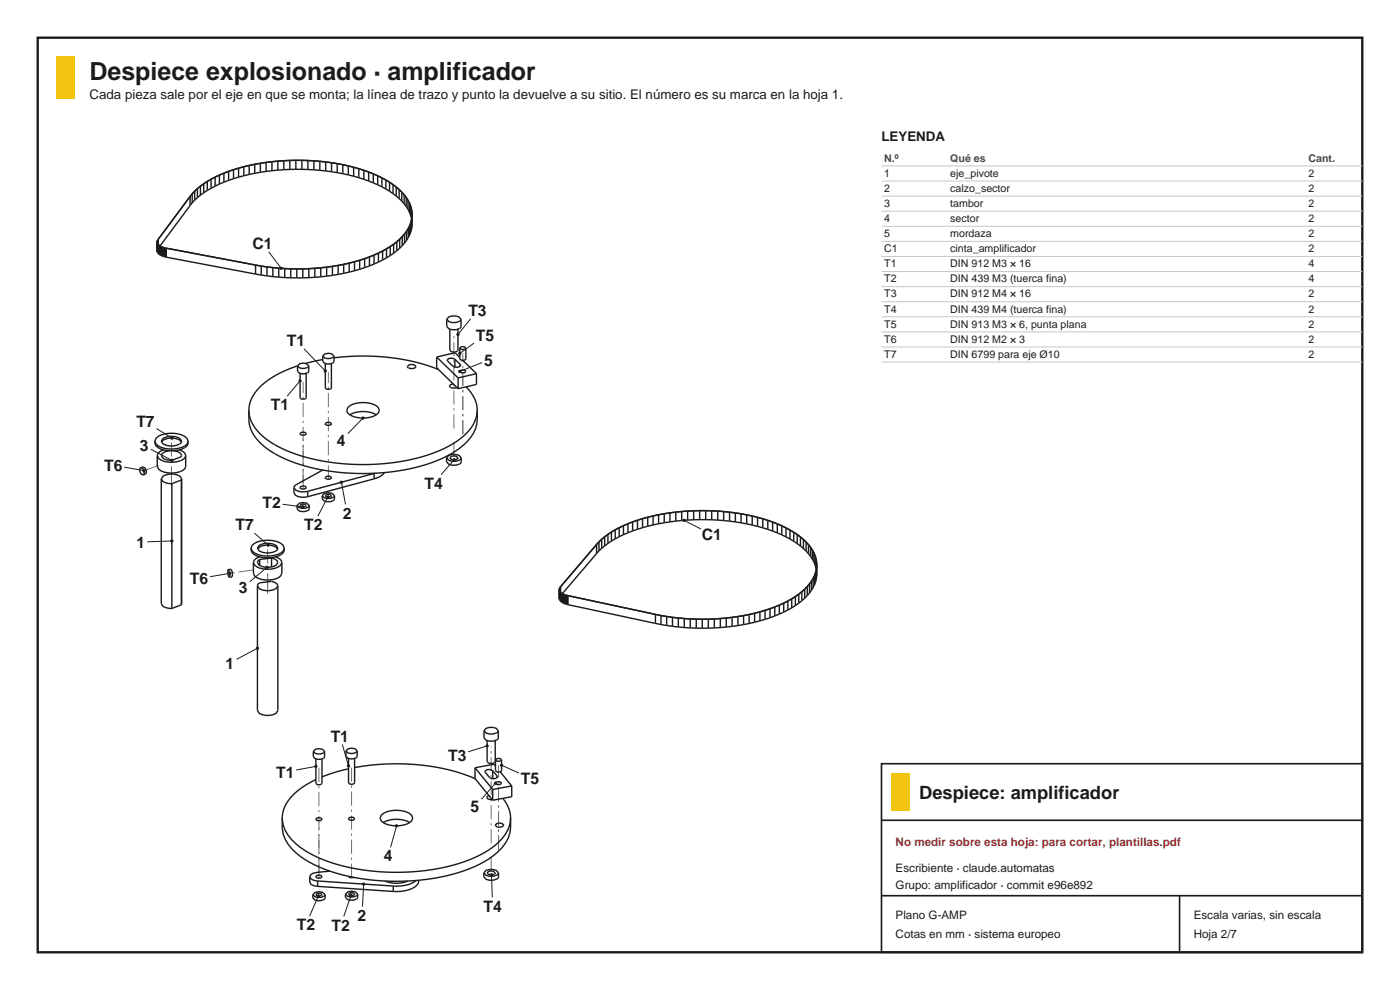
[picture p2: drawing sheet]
<svg xmlns="http://www.w3.org/2000/svg" width="297mm" height="210mm" viewBox="0 0 297 210" stroke-linecap="round" stroke-linejoin="round" font-family="sans-serif">
<path d="M8 8h281v194h-281z" fill="none" stroke="#1b1b1b" stroke-width=".5"/>
<path d="M12 12h4v9h-4z" fill-rule="evenodd" fill="#f1c40f"/>
<g fill="none" stroke="#6b7078" stroke-width=".21" stroke-dasharray="3 .8 .5 .8" stroke-linecap="butt">
<path d="M33.7 98.7l-3.3 1.2M96.3 90.9v-19.9M96.3 93.7v3.8M98.2 92.1v-12.2M98.2 92.1v-17.1M36.4 101.9v-8.1M36.4 103.3v-5.5M64.3 102.5v-9.6M64.3 103.8v-22.8M64.3 106.8v.8M69.7 101.7v-22.8M69.7 104.7v.8"/>
<path d="M53.6 120.9l-4.8 .7M56.8 124.6v-8.1M56.8 126v-5.5M104.2 178.9v-20.6M67.7 185v-10.3M67.7 186.3v-23.5M67.7 189.3v.8M74.6 186.2v-23.5M74.6 189.2v.8M104.2 181.8v3.8M105.8 180.2v-12.9M105.8 180.2v-17.9"/>
</g>
<g fill="none" stroke="#1b1b1b" stroke-width=".3">
<path d="M43.2 39l-1.3 1M43.2 39v1.9M44 38.5l-.8 .5M44 38.5v1.9M44.8 39.9l-.8 .5M44.8 38l-.8 .5M44.8 38v1.9M44.8 38l.8-.4v1.9M45.6 39.5l-.8 .4M46.5 37.1l-1.7 .9M46.5 39l-.9 .5M46.5 37.1v1.9"/>
<path d="M46.5 37.1l1-.4v1.9M47.5 38.6l-1 .4M48.5 36.4l-2 .7M48.5 38.3l-1 .3M48.5 36.4v1.9M49.5 36l-1 .4M49.5 37.9l-1 .4M49.5 36v1.9M50.6 37.6l-1.1 .3M50.6 35.7l-1.1 .3M50.6 35.7v1.9M51.7 37.3l-1.1 .3"/>
<path d="M51.7 35.4l-1.1 .3M51.7 35.4v1.9M52.9 37l-1.2 .3M52.9 35.1l-1.2 .3M52.9 35.1v1.9M54 36.8l-1.1 .2M54 34.9l-1.1 .2M54 34.9v1.9M55.2 36.5l-1.2 .3M55.2 34.6l-1.2 .2M55.2 34.6v1.9M56.5 36.4l-1.3 .1"/>
<path d="M56.5 34.5l-1.3 .1M56.5 34.5v1.9M57.7 34.3l1.2-.1v1.9M57.7 36.2l-1.2 .2M57.7 34.3l-1.3 .1M57.7 34.3v1.9M58.9 36.1l-1.2 .1M60.2 36l-1.3 .1M60.2 34.1l-1.3 .1M60.2 34.1v1.9M61.5 35.9l-1.3 .1M61.5 34l-1.3 .1"/>
<path d="M61.5 34v1.9M62.8 35.9h-1.3M62.8 34h-1.3M62.8 34v1.9M62.8 35.9h1.2M62.8 34h1.2M64 34v1.9M64 35.9l1.3 .1M64 34h1.3M65.3 34.1v1.9M65.3 36h1.3M65.3 34.1h1.3"/>
<path d="M66.6 34.1v1.9M66.6 36l1.2 .1M66.6 34.1l1.3 .1M67.8 34.2v1.9M67.8 36.1l1.3 .2M67.8 34.2l1.3 .2M69.1 34.4v1.9M69.1 36.3l1.2 .1M69.1 34.4l1.2 .1M70.3 34.5v1.9M70.3 36.4l1.2 .2M70.3 34.5l1.2 .2"/>
<path d="M71.5 36.6l1.2 .2M72.7 34.9v1.9M72.7 36.8l1.2 .3M72.7 34.9l1.2 .3M72.7 34.9l-1.2-.2v1.9M73.9 35.2v1.9M73.9 37.1l1.1 .3M73.9 35.2l1.1 .3M75 35.5v1.9M75 37.4l1.1 .3M75 35.5l1.1 .3M76.1 35.8v1.9"/>
<path d="M76.1 37.7l1.1 .3M76.1 35.8l2.1 .7M77.2 38l1 .4M78.2 36.5l-1-.4v1.9M78.2 36.5v1.9M78.2 38.4l1 .4M78.2 36.5l1 .4M79.2 36.9v1.9M79.2 38.8l.9 .4M79.2 36.9l.9 .4M80.1 37.3v1.9M80.1 39.2l.9 .4"/>
<path d="M80.1 37.3l.9 .4M81 37.7v1.9M81 39.6l.9 .5M81 37.7l.9 .5M83.4 39.2l-.8-.5v1.9M83.4 39.2v1.9M83.4 39.2l.7 .5M83.4 39.2l-1.5-1v1.9M84.1 39.7v1.9M84.1 39.7l.6 .5M33.3 53.2l.1 .2M33.4 51.1v.4"/>
<path d="M33.4 53.4v.2M33.4 51.5l.1 .2M33.4 51.1v2.3M33.4 51v.1M33.4 53.6h.1M33.4 51v2.6M33.5 53.6v.1M33.5 51.7l.1 .2M33.5 50.9l-.1 .1M33.5 50.9v2.7M33.5 50.8h.1M33.5 53.7l.1 .1"/>
<path d="M33.5 50.8v.1M33.5 50.8v2.9M33.6 51.9v1.9M33.6 53.8h.1M33.6 51.9h.1M33.6 51.9l.1 .1M33.6 53.8l.1 .1M33.7 52v1.9M33.7 53.9l.1 .1M33.7 52l.1 .1M33.7 52l.2 .1M33.8 52.1v1.9"/>
<path d="M33.8 54h.1M33.8 52.1h.1M33.9 52.1v1.9M33.9 54l.1 .1M33.9 52.1l.1 .1M34 52.2v1.9M34 54.1l.1 .1M34 52.2l.1 .1M34.1 52.3v1.9M34.1 54.2h.1M34.1 52.3h.1M34.2 52.3v1.9"/>
<path d="M34.2 54.2l.1 .1M34.2 52.3l.1 .1M34.3 52.4v1.9M34.3 54.3h.1M34.3 52.4h.1M34.4 52.4v1.9M34.4 54.3l.2 .1M34.4 52.4l.2 .1M34.6 54.4h.1M34.7 52.5v1.9M34.7 54.4l.1 .1M34.7 52.5h.1"/>
<path d="M34.7 52.5h-.1v1.9M34.8 52.5v2M34.8 54.5h.2M34.8 52.5l.2 .1M35 54.5h.1M35.1 52.6v1.9M35.1 54.5l.2 .1M35.1 52.6h.2M35.1 52.6h-.1v1.9M35.3 52.6v2M35.3 54.6h.1M35.3 52.6v.1"/>
<path d="M35.3 54.6l18.9 3.5M35.3 52.6l18.9 3.6M40.3 41.7v1.9M40.3 41.7h.1M40.3 41.7l-6.8 9.1M40.3 43.6l-6.3 8.6M40.8 41.1l.5-.5v1.9M40.8 41.1l-.5 .6M40.8 43l-.5 .6M40.8 41.1v1.9M41.3 42.5l-.5 .5M41.9 41.9l-.6 .6"/>
<path d="M41.9 40l-.6 .6M41.9 40v1.9M41.9 40l.6-.5v1.9M42.5 41.4l-.6 .5M43.2 40.9l-.7 .5M44 40.4l-.8 .5M54.2 58.1l1.2 .2M54.2 56.2l1.2 .2M54.2 56.2h.1M54.2 56.2v1.9M55.4 56.4v1.9M55.4 58.3l1.2 .2"/>
<path d="M55.4 56.4l1.2 .2M56.6 58.5l1.3 .2M57.9 56.8v1.9M57.9 58.7l1.2 .1M57.9 56.8l1.2 .1M57.9 56.8l-1.3-.2v1.9M59.1 56.9v1.9M59.1 58.8l1.3 .1M59.1 56.9l1.3 .1M60.4 57v1.9M60.4 58.9h1.3M60.4 57h1.3"/>
<path d="M61.7 57v1.9M61.7 58.9l1.3 .1M61.7 57h1.3M63 57v2M64.2 58.9l-1.2 .1M64.2 57h-1.2M64.2 57v1.9M64.2 57h1.3v1.9M65.5 58.9h-1.3M66.8 56.9l-2.6 .1M66.8 58.8l-1.3 .1M66.8 56.9v1.9"/>
<path d="M68 56.8l1.3-.1v1.9M68 58.7l-1.2 .1M68 56.8l-1.2 .1M68 56.8v1.9M69.3 58.6l-1.3 .1M70.5 58.4l-1.2 .2M70.5 56.5l-1.2 .2M70.5 56.5v1.9M71.7 58.2l-1.2 .2M71.7 56.3l-1.2 .2M71.7 56.3v1.9M72.9 56.1l-1.2 .2"/>
<path d="M72.9 58l-1.2 .2M72.9 56.1v1.9M74.1 57.7l-1.2 .3M74.1 55.8l-1.2 .3M74.1 55.8v1.9M75.2 55.5l1.1-.3v1.9M75.2 57.4l-1.1 .3M75.2 55.5l-1.1 .3M75.2 55.5v1.9M76.3 57.1l-1.1 .3M77.4 56.8l-1.1 .3M77.4 54.9l-1.1 .3"/>
<path d="M77.4 54.9v1.9M78.4 54.5l-1.1 .4M78.4 56.4l-1 .4M78.4 54.5l-1 .4M78.4 54.5v1.9M79.4 56l-1 .4M79.4 54.1l-1 .4M79.4 54.1v1.9M80.3 55.6l-.9 .4M80.3 53.7l-1 .4M80.3 53.7v1.9M81.1 53.2l-.8 .5"/>
<path d="M81.2 55.2l-.9 .4M81.2 53.3l-.9 .4M81.2 53.3v1.9M81.9 40.1l.7 .5M82 52.8l1.5-1v1.9M82 54.7l-.8 .5M82 52.8l-.8 .5M82 52.8v1.9M82 52.8l.8-.5v1.9M82.6 40.6l.8 .5M82.8 54.2l-.8 .5M83.4 41.1l.7 .5"/>
<path d="M83.5 53.7l-.7 .5M84.1 41.6l.6 .5M84.2 53.2l-.7 .5M84.2 51.3l-.7 .5M84.2 51.3v1.9M84.7 40.2v1.9M84.7 42.1l.5 .6M84.7 40.2l.5 .6M84.7 40.2l1.1 1.1M84.8 52.7l-.6 .5M84.8 50.8l-.6 .5M84.8 50.8v1.9"/>
<path d="M85.2 40.8v1.9M85.2 42.7l.5 .5M85.2 40.8l.5 .5M85.3 50.2l-.5 .5M85.3 52.1l-.5 .6M85.3 50.2l-.5 .6M85.3 50.2v1.9M85.7 41.3v1.9M85.7 43.2l.5 .6M85.7 41.3l.5 .6M85.8 51.5l-.5 .6M85.8 49.6l-.5 .6"/>
<path d="M85.8 49.6v1.9M86.2 41.9v1.9M86.2 43.8l.3 .6M86.2 41.9l.4 .6M86.3 51l-.5 .5M86.3 49.1l-.5 .5M86.3 49.1v1.9M86.5 42.5v1.9M86.5 44.4l.3 .6M86.5 42.5l.3 .6M86.6 50.4l-.3 .6M86.6 48.5l-.3 .6"/>
<path d="M86.6 48.5v1.9M86.6 48.5l.3-.6v1.9M86.8 43.1v1.9M86.8 45l.3 .6M86.8 43.1l.3 .6M86.9 49.8l-.3 .6M87.1 43.7v1.9M87.1 45.6l.2 .6M87.1 43.7l.2 .6M87.1 47.3l-.5 1.2M87.1 49.2l-.2 .6M87.1 47.3v1.9"/>
<path d="M87.3 46.2v.3M87.3 48.6l-.2 .6M87.3 46.7l-.2 .6M87.3 46.7v1.9M87.4 44.9l-.1-.6v1.9M87.4 48l-.1 .6M87.4 45.5l-.1 1.2M87.4 45.5v-.6v1.3M87.4 45.5v2.5M87.4 47.4v.6M63.1 77.6v1.1a1.6 1.6 0 0 0 2.4 .1v-1.2M63.1 77.6a18.5 18.5 0 0 0-9 5.7l-.9 1.8-.4 1.9"/>
<path d="M63.1 77.6a1.6 1.6 0 0 0 2.4 .1v-.1M63.1 77.6a1.54 1.54 0 0 1 2.4 0M63.7 79.2v5.2a.72 .72 0 0 0 .6 .4 .72 .72 0 0 0 .7-.4v-5.2M68.5 75.5v1.2a1.6 1.6 0 0 0 2.3 .1l.1-1.3M68.5 76.3l-3.7 .8M68.5 75.5a1.6 1.6 0 0 0 2.3 .1l.1-.1M68.5 75.5a1.54 1.54 0 0 1 2.4 0M69 77.1v5.2a.72 .72 0 0 0 .7 .4 .72 .72 0 0 0 .6-.4v-5.2M70.9 75.9a45.8 45.8 0 0 1 22.1 2.5M86.4 77.7a1.2 1.2 0 0 1 1.9 0 1.26 1.26 0 0 1-1.9 .1zM92.6 75.7v2.3l4.6 4.4M92.6 75.7l4.6 4.5"/>
<path d="M92.6 75.7l3.9-.9 1 1M94.8 67.7v1.5a2.04 2.04 0 0 0 3 .2v-1.7M94.8 67.7a2.04 2.04 0 0 0 3 .2v-.2M94.8 67.7a1.93 1.93 0 0 1 3 0M95.4 69.8v4.5a1.16 1.16 0 0 0 1.7 .1v-4.6M96.5 76.2a1.15 1.15 0 0 0-1.6 .2l1.2 1.3a1.15 1.15 0 0 0 1.6-.3l-.1-.1M96.5 76.2v1.7M96.5 76.2l1.1 1.1M97.5 73.8v2.3a.72 .72 0 0 0 .7 .4 .72 .72 0 0 0 .6-.4v-2.3M97.5 73.8a.72 .72 0 0 0 .7 .4 .72 .72 0 0 0 .6-.4M97.5 73.8a.83 .83 0 0 1 1.3 0M97.6 78.7l.8-.2 .4 .3a.73 .73 0 0 1-1.2-.1z"/>
<path d="M97.6 77.3v.4M98.2 76.4l2.9 2.9M101.1 79.3v2.2l-3.9 .9M101.1 79.3l-3.9 .9M29.9 99.2a.95 .95 0 0 0 .5 1.6M29.9 99.2a1 1 0 0 1 .5 1.6M29.9 99.2l.4-.2a1 1 0 0 1 .6 1.6l-.5 .2M32.8 93.6a1.55 1.55 0 0 0 1.4 1.7 5.7 5.7 0 0 0 5.5-.8l.2-.9M32.8 93.6a2.53 2.53 0 0 0 2.6 1.6 5.1 5.1 0 0 0 4.3-1l.2-.6M32.8 93.6a2.72 2.72 0 0 1 2.9-1.7h.7a5 5 0 0 1 3.2 1l.3 .7M33.4 96.6v2.3a2.65 2.65 0 0 0 2.8 1.4h.7a2.38 2.38 0 0 0 2.5-1.4v-2.3M33.4 96.6a2.65 2.65 0 0 0 2.8 1.5l.7-.1a2.38 2.38 0 0 0 2.5-1.4"/>
<path d="M34.2 93.8a3.1 3.1 0 0 1 4.3 0M34.6 93a3.8 3.8 0 0 1 3.5 0l.4 .6v.2a3.1 3.1 0 0 1-3.9 .4l-.4-.6zM34.7 95.4a1.67 1.67 0 0 0-1.3 1.2M35.9 95.6a1.78 1.78 0 0 0-1.7 1 2.19 2.19 0 0 0 2.3 1.1l2-.8v-.2a1.16 1.16 0 0 0-1.1-1l-.6-.1M38.1 95.4a1.68 1.68 0 0 1 1.3 1.2M52.8 87a8.4 8.4 0 0 0 4.3 8.5 35.3 35.3 0 0 0 17.7 4.9 41.8 41.8 0 0 0 20.5-3.9 11.7 11.7 0 0 0 5.6-5.6l.3-1v-2.9M52.8 87a8.6 8.6 0 0 0 4.3 6.6 35.3 35.3 0 0 0 17.7 4.9 41.8 41.8 0 0 0 20.5-3.9 11.7 11.7 0 0 0 5.6-5.6l.3-2M63.6 92a.89 .89 0 0 1 1.4 0 .78 .78 0 0 1-1.4 0zM68.5 99.7l-5.7 3.1-.4 .6M69 89.9a.89 .89 0 0 1 1.4 0 .78 .78 0 0 1-1.4 0zM73.8 86.4a5.5 5.5 0 0 1 6.4 0 1.33 1.33 0 0 1-1.1 2 5.7 5.7 0 0 1-5.3-.7l-.2-.7zM74.2 88a6.1 6.1 0 0 1 5.6 0"/>
<path d="M94.7 97.1v.9a2.18 2.18 0 0 0 2.9 .3l.2-.3v-.9M94.7 97.1a2.18 2.18 0 0 0 2.9 .4l.2-.4M94.7 97.1a1.99 1.99 0 0 1 3.1 0M95.4 97.1a1.04 1.04 0 0 1 1.7 .1l-.1 .1a1.26 1.26 0 0 1-1.6-.2zM96.2 81.5h-.3a.44 .44 0 0 0-.5 .6l.8 .2 .7-.1M97.2 80.2v2.2M98.9 82.1a7.1 7.1 0 0 1 2.3 4.9M34.2 101.6v26.4a2.19 2.19 0 0 0 2.3 1.1M34.2 101.6a2.19 2.19 0 0 0 2.3 1M34.2 101.6a2.39 2.39 0 0 1 2.5-1l1.4 .4 .4 .6M36.5 102.6v26.5M38.5 101.8l-2 .8"/>
<path d="M38.5 101.8v26.5M38.5 101.6v26.7M38.5 101.6v.2M53.2 116.3a1.55 1.55 0 0 0 1.4 1.7 5.7 5.7 0 0 0 5.5-.8l.2-.9M53.2 116.3a2.54 2.54 0 0 0 2.6 1.6 5.1 5.1 0 0 0 4.3-1l.2-.6M53.2 116.3a2.72 2.72 0 0 1 2.9-1.7h.7a5 5 0 0 1 3.2 1l.3 .7M53.8 119.3v2.3a2.52 2.52 0 0 0 2.6 1.4 4.6 4.6 0 0 0 3.1-.8l.3-.6v-2.3M53.8 119.3a2.52 2.52 0 0 0 2.6 1.4 4.6 4.6 0 0 0 3.1-.8l.3-.6M54.6 116.5a3.1 3.1 0 0 1 4.3 0M55 115.7a3.8 3.8 0 0 1 3.6 0l.3 .6v.2a3.1 3.1 0 0 1-3.9 .4l-.4-.6zM55.1 118.7v1.3M55.1 118.1a1.67 1.67 0 0 0-1.3 1.2"/>
<path d="M57.6 118.4a1.49 1.49 0 0 1 1.3 .9 2.39 2.39 0 0 1-2.5 1l-1.4-.4-.4-.6 .5-.6M57.6 118.4v1.9M57.6 118.4l-2.5 .3M58.5 118.1a1.67 1.67 0 0 1 1.3 1.2M62.4 103.4v1.2a2.37 2.37 0 0 0 2.9 .8M62.4 103.4a2.37 2.37 0 0 0 2.9 .8M63 107.2v.7a1.75 1.75 0 0 0 2.6 .1v-.8M63 107.2a1.75 1.75 0 0 0 2.6 .1v-.1M63 107.2a1.67 1.67 0 0 1 2.6 0M63.6 103.4a.89 .89 0 0 1 1.4 0 .78 .78 0 0 1-1.4 0zM63.7 107.2a.78 .78 0 0 1 1.2 .1l-.1 .1a.92 .92 0 0 1-1.1-.2zM65.3 104.2v1.2"/>
<path d="M68.4 105.1v.7a1.75 1.75 0 0 0 2.5 .1l.1-.8M68.4 105.1a1.75 1.75 0 0 0 2.5 .2l.1-.2M68.4 105.1a1.67 1.67 0 0 1 2.6 0M69 101.3a.89 .89 0 0 1 1.4 0 .78 .78 0 0 1-1.4 0zM69 105.1a.78 .78 0 0 1 1.3 .1l-.1 .1a.92 .92 0 0 1-1.2-.2zM79.4 101.6l-14.1 3.8M79.4 100.4l-14.1 3.8M79.4 100.4v1.2M79.5 100.4h-.1M81.6 100.2a3.9 3.9 0 0 1-2.2 1.4M126.5 115.5l.1 1.9M126.5 115.5h.1"/>
<path d="M126.5 115.5l-7.6 9M126.6 117.4l-7.3 8.5M127.1 114.9l.5-.5v1.9M127.1 114.9l-.5 .6M127.1 116.9l-.5 .5M127.1 114.9v2M127.6 114.4l.7-.5v1.9M127.6 116.3l-.5 .6M128.3 113.9l.7-.5v1.9M128.3 115.8l-.7 .5M128.9 113.4l.8-.5v1.9M129 115.3l-.7 .5"/>
<path d="M129.7 114.8l-.7 .5M130.5 114.3l-.8 .5M130.5 112.4l-.8 .5M130.5 112.4v1.9M131.3 111.9l1-.4v1.9M131.4 113.8l-.9 .5M131.4 111.9l-.9 .5M131.4 111.9v1.9M132.2 111.5l1-.4v1.9M132.3 113.4l-.9 .4M133.2 111.1l1-.4v1.9M133.2 113l-.9 .4"/>
<path d="M134.2 112.6l-1 .4M135.2 110.4l1.1-.4v1.9M135.2 112.3l-1 .3M135.2 110.4l-1 .3M135.2 110.4v1.9M136.3 111.9l-1.1 .4M137.4 111.6l-1.1 .3M137.4 109.7l-1.1 .3M137.4 109.7v1.9M137.4 109.7l1.2-.3v2M138.6 111.4l-1.2 .2M139.7 109.2l-2.3 .5"/>
<path d="M139.7 111.1l-1.1 .3M139.7 109.2v1.9M140.9 110.9l-1.2 .2M140.9 109l-1.2 .2M140.9 109v1.9M142.1 110.7l-1.2 .2M142.1 108.8l-1.2 .2M142.1 108.8v1.9M143.4 110.5l-1.3 .2M143.4 108.6l-1.3 .2M143.4 108.6v1.9M144.6 110.4l-1.2 .1"/>
<path d="M144.6 108.5l-1.2 .1M144.6 108.5v1.9M145.9 110.3l-1.3 .1M145.9 108.4l-1.3 .1M145.9 108.4v1.9M147.2 110.3h-1.3M147.2 108.4h-1.3M147.2 108.4v1.9M148.4 108.3h1.3M148.4 110.2l-1.2 .1M148.4 108.3h-1.3M148.4 108.3v1.9"/>
<path d="M148.4 110.2h1.3M149.7 108.3v1.9M149.7 110.2l1.3 .1M149.7 108.3l1.3 .1M151 108.4v1.9M151 110.3h1.3M151 108.4h1.3M152.3 108.4v1.9M152.3 110.3l1.2 .1M152.3 108.4l1.2 .1M153.5 108.5v1.9M153.5 110.4l1.3 .2"/>
<path d="M153.5 108.5l1.3 .1M154.8 108.6v2M154.8 110.6l1.2 .1M154.8 108.6l2.4 .4M156 110.7l1.2 .2M157.2 109l-1.2-.2v1.9M157.2 109v1.9M157.2 110.9l1.2 .2M157.2 109l1.2 .2M158.4 109.2v1.9M158.4 111.1l1.2 .3M158.4 109.2l1.2 .3"/>
<path d="M159.6 109.5v1.9M159.6 111.4l1.1 .3M159.6 109.5l1.1 .2M160.7 109.7v2M160.7 111.7l1.1 .3M160.7 109.7l1.1 .3M161.8 110.1v1.9M161.8 112l1.1 .3M161.8 110.1l1.1 .3M162.9 110.4v1.9M162.9 112.3l1 .4M162.9 110.4l1 .3"/>
<path d="M163.9 110.7v2M163.9 112.7l1 .3M163.9 110.7l1 .4M164.9 113l.9 .4M165.8 111.5v1.9M165.8 113.4l.9 .5M165.8 111.5l1 .5M165.9 111.5l-1-.4v1.9M166.7 112v1.9M166.7 113.9l.9 .4M166.7 112l.9 .4M167.6 112.4v1.9"/>
<path d="M167.6 114.3l.8 .5M167.6 112.4l.8 .5M168.4 112.9v1.9M168.4 114.8l.7 .5M168.4 112.9l.7 .5M169.1 113.4v1.9M169.1 115.3l.7 .5M169.1 113.4l.7 .5M169.8 113.9v1.9M169.8 115.8l.6 .6M169.8 113.9l.7 .5M170.4 114.4v2"/>
<path d="M170.4 116.4l.6 .5M170.4 114.4l.6 .6M171 116.9l.5 .6M171.5 115.6v1.9M171.5 117.5l.5 .5M171.5 115.6l.5 .5M171.5 115.5l-.5-.5v1.9M172 118l.3 .6M172.3 116.7v1.9M172.3 118.6l.4 .6M172.3 116.7l.6 1.2M172.4 116.7l-.4-.6v1.9"/>
<path d="M172.7 119.2l.2 .6M172.9 117.9l-.2-.6v1.9M172.9 117.9v1.9M172.9 119.8l.2 .6M172.9 117.9l.2 .6M173.1 118.5v1.9M173.1 118.5l.1 .6M173.2 119.1v1.4M173.2 119.1l.1 .6M173.3 119.7l-.1 .6M173.3 119.7v2.5M38.5 128.3l-2 .8"/>
<path d="M48.4 120.8a1.56 1.56 0 0 0 .3 1.7M48.4 120.8a1.72 1.72 0 0 1 .3 1.7M48.4 120.8h.6a1.72 1.72 0 0 1 .2 1.6l-.5 .1M54.6 124.3v26.4a2.39 2.39 0 0 0 2.5 1.1l1.4-.5 .4-.6v-26.4M54.6 124.3a2.39 2.39 0 0 0 2.5 1l1.4-.4 .4-.6M54.6 124.3l.5-.7 2.5-.3a1.49 1.49 0 0 1 1.3 1M118.7 125v2M118.7 126.9v.1M118.7 125v.2M118.7 127v.2M118.7 125.1v.1M118.7 125.2h.1"/>
<path d="M118.7 124.9v.1M118.7 125.2l.2 .4M118.7 124.9v2.3M118.7 125.2v.1M118.7 127.2l.1 .1M118.7 124.7v.2M118.8 127.3v.1M118.8 124.7l-.1 .2M118.8 124.7v2.6M118.8 127.4h.1M118.8 124.6v.1M118.8 124.6v2.8"/>
<path d="M118.8 124.6h.1M118.8 127.4l.1 .1M118.9 124.5l-.1 .1M118.9 124.5v3M118.9 127.5l.1 .1M118.9 125.6l.1 .1M119 125.7v1.9M119 127.6h.1M119 125.7h.1M119 127.6l.1 .1M119 125.7l.1 .1M119.1 127.7l.1 .1"/>
<path d="M119.2 125.9v1.9M119.2 127.8h.1M119.2 125.9h.1M119.2 125.9l-.1-.1v1.9M119.3 125.9v1.9M119.3 127.8l.1 .1M119.3 125.9l.4 .2M119.4 127.9l.1 .1M119.5 126h-.1v1.9M119.5 126v2M119.5 128h.1M119.5 126l.1 .1"/>
<path d="M119.6 126.1v1.9M119.6 128l.2 .1M119.6 126.1h.2M119.8 128.1h.1M119.9 126.2v1.9M119.9 128.1h.1M119.9 126.2h.1M119.9 126.2l-.1-.1v2M120 126.2v1.9M120 128.1l.2 .1M120 126.2l.2 .1M120.2 126.3v1.9"/>
<path d="M120.2 128.2h.1M120.2 126.3h.3M120.3 128.2l.1 .1M120.4 126.3h-.1v1.9M120.4 126.3v2M120.4 128.3h.1M120.4 128.3l18.6 3.9M120.4 126.3l18.7 4M120.5 126.3h-.1M139 132.2l1.2 .3M139.1 130.3l1.1 .3M139.1 130.3l-.1 1.9"/>
<path d="M139.1 130.3h.1M140.2 130.6v1.9M140.2 132.5l1.2 .2M140.2 130.6l1.2 .2M141.4 130.8v1.9M141.4 132.7l1.3 .2M141.4 130.8l1.3 .2M142.7 131v1.9M142.7 132.9l1.2 .1M142.7 131l1.2 .1M143.9 131.1v1.9M143.9 133l1.3 .1"/>
<path d="M143.9 131.1l1.3 .1M145.2 131.2v1.9M145.2 133.1l1.2 .1M145.2 131.2l1.2 .1M146.4 133.2h1.3M147.7 131.3v1.9M147.7 133.2l1.3 .1M147.7 131.3l1.3 .1M147.7 131.3h-1.3v1.9M149 131.4v1.9M150.3 131.3h1.2v1.9M150.3 133.2l-1.3 .1"/>
<path d="M150.3 131.3l-1.3 .1M150.3 131.3v1.9M151.5 133.2h-1.2M152.8 133.1l-1.3 .1M152.8 131.2l-1.3 .1M152.8 131.2v1.9M154.1 133l-1.3 .1M154.1 131.1l-1.3 .1M154.1 131.1v1.9M155.3 132.9l-1.2 .1M155.3 131l-1.2 .1M155.3 131v1.9"/>
<path d="M156.5 132.7l-1.2 .2M156.5 130.8l-1.2 .2M156.5 130.8v1.9M157.7 130.6l1.2-.2v1.9M157.7 132.5l-1.2 .2M157.7 130.6l-1.2 .2M157.7 130.6v1.9M158.9 132.3l-1.2 .2M160.1 132l-1.2 .3M160.1 130.1l-1.2 .2M160.1 130.1v1.9M161.2 131.7l-1.1 .3"/>
<path d="M161.2 129.8l-1.1 .3M161.2 129.8v1.9M162.3 129.5l-2.2 .6M162.3 131.4l-1.1 .3M162.3 129.5l-1.1 .3M162.3 129.5v1.9M163.4 131l-1.1 .4M163.4 129.1l-1.1 .4M163.4 129.1v1.9M164.4 130.7l-1 .3M164.4 128.8l-1 .3M164.4 128.8v1.9"/>
<path d="M165.3 130.3l-.9 .4M165.3 128.4l-1 .4M165.3 128.4v1.9M166.3 129.8l-1 .5M166.3 127.9l-1 .5M166.3 127.9v1.9M167.1 129.4l-.8 .4M167.1 127.5l-.9 .4M167.1 127.5v1.9M168 128.9l-.9 .5M168 127l-.9 .5M168 127v1.9"/>
<path d="M168.7 128.5l-.7 .4M168.7 126.5l-.8 .5M168.7 126.5v2M168.7 126.5l.8-.5v1.9M169.5 127.9l-.8 .6M170.1 125.5l.6-.5v1.9M170.1 125.5l-1.4 1M170.1 127.4l-.6 .5M170.1 125.5v1.9M170.7 126.9l-.6 .5M171.3 126.3l-.6 .6M171.3 124.4l-.6 .6"/>
<path d="M171.3 124.4v1.9M171.7 125.8l-.4 .5M171.7 123.9l-.4 .5M171.7 123.9v1.9M172.2 125.2l-.5 .6M172.2 123.3l-.5 .6M172.2 123.3v1.9M172.5 124.6l-.3 .6M172.5 122.7l-.3 .6M172.5 122.7v1.9M172.8 122.1l-.7 1.2M172.8 124l-.3 .6"/>
<path d="M172.8 122.1l-.3 .6M172.8 122.1v1.9M173 123.4l-.2 .6M173 121.5l-.2 .6M173 121.5v1.9M173.1 120.4l.1 .4M173.2 122.8l-.2 .6M173.2 120.9l-.2 .6M173.2 120.9v1.9M173.3 122.2l-.1 .6M173.3 120.3l-.2 .6M173.3 121.6v.6"/>
<path d="M66.5 159.4v1.1a1.6 1.6 0 0 0 2.3 .1v-1.2M66.5 159.4a1.6 1.6 0 0 0 2.3 .1v-.1M66.5 159.4a1.54 1.54 0 0 1 2.3 0M73.4 159.3v1.1a1.6 1.6 0 0 0 2.3 .1l.1-1.2M73.4 159.3a1.6 1.6 0 0 0 2.3 .1l.1-.1M73.4 159.3a1.54 1.54 0 0 1 2.4 0M102.7 155v1.5a2.04 2.04 0 0 0 3 .2v-1.7M102.7 155a2.04 2.04 0 0 0 3 .1v-.1M102.7 155a1.93 1.93 0 0 1 3 0M103.3 157.1v4.4a1.16 1.16 0 0 0 1.7 .1l.1-4.5M59.9 173.5v1.9a6.3 6.3 0 0 0 2 4.6 23.1 23.1 0 0 0 11.7 5.8 46.5 46.5 0 0 0 27.1-2 13.7 13.7 0 0 0 7.1-6l.4-1.2 .1-3.1M59.9 173.5a6.3 6.3 0 0 0 2 4.6 23.1 23.1 0 0 0 11.7 5.8 46.5 46.5 0 0 0 27.1-2 13.7 13.7 0 0 0 7.1-6l.4-1.2 .1-1.2"/>
<path d="M67 173.8h.1M67 173.8a.88 .88 0 0 1 1.4 0 .9 .9 0 0 1-1.4 0zM67 161v5.2a.72 .72 0 0 0 .7 .4 .72 .72 0 0 0 .6-.4v-5.2M67 165.4a12.8 12.8 0 0 0-6.8 6.2l-.3 1.9M73.9 173.7h.1M73.9 173.7a.88 .88 0 0 1 1.4 0 .9 .9 0 0 1-1.4 0zM73.9 160.9v5.2a.72 .72 0 0 0 .7 .4 .72 .72 0 0 0 .6-.4v-5.2M73.9 163.1l-3.1 .8-2.5 .9M75.2 162.8a46 46 0 0 1 25.6 2.4M80.9 172.9a5.5 5.5 0 0 1 6.4 0 1.33 1.33 0 0 1-1.2 2 5.8 5.8 0 0 1-5.2-.7l-.3-.7zM81.3 174.5a6.1 6.1 0 0 1 5.6 0M100.8 162.9v2.2l3.7 4.6"/>
<path d="M100.8 162.9l3.7 4.6M103.3 169.2h.1M103.3 169.2a1.09 1.09 0 0 0 1.1 .4M103.7 168.8l-.4 .4M104.5 167.5v2.2M104.5 163.5a.97 .97 0 0 0-1.6 .2l1 1.2a.97 .97 0 0 0 1.6-.2v-.1M104.5 163.5v1.7M104.5 163.5l1 1.1M105 175a1.2 1.2 0 0 1 1.9 0 1.12 1.12 0 0 1-1.9 0zM105.1 161.2v2.3a.72 .72 0 0 0 .7 .4 .72 .72 0 0 0 .6-.4v-2.3M105.1 161.2a.72 .72 0 0 0 .7 .4 .72 .72 0 0 0 .6-.4M105.1 161.2a.83 .83 0 0 1 1.3 0"/>
<path d="M105.1 162.5l-.3-.4-4 .8M105.2 166l.6-.2 .5 .1 .1 .2a.71 .71 0 0 1-1.2-.1zM105.5 164.6v.3M106.1 163.7l2.5 3M106.7 169.4l.7 1 .6 1.2 .3 1.9M108.6 166.7v2.3l-4.1 .7M108.6 166.7l-4.1 .8M65.7 186v1.1a1.71 1.71 0 0 0 1.7 .9M65.7 186a1.71 1.71 0 0 0 1.7 .9M66.4 189.8v.7a1.75 1.75 0 0 0 2.5 .1l.1-.8M66.4 189.8a1.75 1.75 0 0 0 2.5 .1l.1-.1M66.4 189.8a1.67 1.67 0 0 1 2.6 0"/>
<path d="M67 186a.89 .89 0 0 1 1.4 0 .83 .83 0 0 1-1.4 0zM67 189.8a.78 .78 0 0 1 1.3 0l-.1 .2a.92 .92 0 0 1-1.2-.2zM67.4 186.9v1.1M67.4 188l16 1.1M67.4 186.9l16 1.1M70 184.8l-2.7 .3a1.62 1.62 0 0 0-1.6 .9M73.3 189.7v.7a1.75 1.75 0 0 0 2.6 .1v-.8M73.3 189.7a1.75 1.75 0 0 0 2.6 .1v-.1M73.3 189.7a1.68 1.68 0 0 1 2.6 0M73.9 185.9a.98 .98 0 0 0 1.1 .2M73.9 189.7a.78 .78 0 0 1 1.3 0l-.1 .2a.92 .92 0 0 1-1.2-.2zM81.7 186.9a6.5 6.5 0 0 0 4.8 0"/>
<path d="M83.4 188v1.1M88.3 186.8a7.1 7.1 0 0 1-4.9 1.2M88.9 186.7a2.73 2.73 0 0 1-2.7 2.2l-2.8 .2M102.6 185.2v.8a2.18 2.18 0 0 0 3 .4l.2-.4v-.8M102.6 185.2a2.18 2.18 0 0 0 3 .3l.2-.3M102.6 185.2a1.99 1.99 0 0 1 3.2 0M103.3 185.2a1.04 1.04 0 0 1 1.7 0v.2a1.26 1.26 0 0 1-1.7-.2z"/>
</g>
<path d="M77.1 187.5l-.2 4.8" fill="none" stroke="#1b1b1b" stroke-width=".21"/>
<circle cx="77.1" cy="187.5" r=".35" fill="#1b1b1b"/>
<path d="M72.4 102.3l.9 4.7" fill="none" stroke="#1b1b1b" stroke-width=".21"/>
<circle cx="72.4" cy="102.3" r=".35" fill="#1b1b1b"/>
<path d="M145.1 110.4l3.6 1.8" fill="none" stroke="#1b1b1b" stroke-width=".21"/>
<circle cx="145.1" cy="110.4" r=".35" fill="#1b1b1b"/>
<path d="M57 53.4l2.6 3.5" fill="none" stroke="#1b1b1b" stroke-width=".21"/>
<circle cx="59.6" cy="56.9" r=".35" fill="#1b1b1b"/>
<path d="M54 113.1l2.9 2.5" fill="none" stroke="#1b1b1b" stroke-width=".21"/>
<circle cx="56.9" cy="115.6" r=".35" fill="#1b1b1b"/>
<path d="M33.2 90.9l3.3 2" fill="none" stroke="#1b1b1b" stroke-width=".21"/>
<circle cx="36.5" cy="92.9" r=".35" fill="#1b1b1b"/>
<path d="M54.6 137.5l-4.4 2.4" fill="none" stroke="#1b1b1b" stroke-width=".21"/>
<circle cx="54.6" cy="137.5" r=".35" fill="#1b1b1b"/>
<path d="M36.5 114.8l-5.3 .1" fill="none" stroke="#1b1b1b" stroke-width=".21"/>
<circle cx="36.5" cy="114.8" r=".35" fill="#1b1b1b"/>
<path d="M105.1 166.1l-2.9 3.4" fill="none" stroke="#1b1b1b" stroke-width=".21"/>
<circle cx="105.1" cy="166.1" r=".35" fill="#1b1b1b"/>
<path d="M102.3 76.9l-4.8 1.9" fill="none" stroke="#1b1b1b" stroke-width=".21"/>
<circle cx="97.5" cy="78.8" r=".35" fill="#1b1b1b"/>
<path d="M106.4 162.3l3.7 1.7" fill="none" stroke="#1b1b1b" stroke-width=".21"/>
<circle cx="106.4" cy="162.3" r=".35" fill="#1b1b1b"/>
<path d="M100.6 72.8l-3.1 2.2" fill="none" stroke="#1b1b1b" stroke-width=".21"/>
<circle cx="97.5" cy="75" r=".35" fill="#1b1b1b"/>
<path d="M84.1 175.2l-1.2 4.5" fill="none" stroke="#1b1b1b" stroke-width=".21"/>
<circle cx="84.1" cy="175.2" r=".35" fill="#1b1b1b"/>
<path d="M77 88.7l-3.2 3.3" fill="none" stroke="#1b1b1b" stroke-width=".21"/>
<circle cx="77" cy="88.7" r=".35" fill="#1b1b1b"/>
<path d="M56.7 120.3l-3.7 3.1" fill="none" stroke="#1b1b1b" stroke-width=".21"/>
<circle cx="56.7" cy="120.3" r=".35" fill="#1b1b1b"/>
<path d="M32 95.3l4.5 2.4" fill="none" stroke="#1b1b1b" stroke-width=".21"/>
<circle cx="36.5" cy="97.7" r=".35" fill="#1b1b1b"/>
<path d="M103.3 158.2l-4 1.3" fill="none" stroke="#1b1b1b" stroke-width=".21"/>
<circle cx="103.3" cy="158.2" r=".35" fill="#1b1b1b"/>
<path d="M99.8 67.6l-2.7 3.3" fill="none" stroke="#1b1b1b" stroke-width=".21"/>
<circle cx="97.1" cy="70.9" r=".35" fill="#1b1b1b"/>
<path d="M72.6 157.9l1.3 4.6" fill="none" stroke="#1b1b1b" stroke-width=".21"/>
<circle cx="73.9" cy="162.5" r=".35" fill="#1b1b1b"/>
<path d="M67 162.6l-4.2 .7" fill="none" stroke="#1b1b1b" stroke-width=".21"/>
<circle cx="67" cy="162.6" r=".35" fill="#1b1b1b"/>
<path d="M64.5 74l4.5 4.7" fill="none" stroke="#1b1b1b" stroke-width=".21"/>
<circle cx="69" cy="78.7" r=".35" fill="#1b1b1b"/>
<path d="M63.7 80.8l-2.8 3.2" fill="none" stroke="#1b1b1b" stroke-width=".21"/>
<circle cx="63.7" cy="80.8" r=".35" fill="#1b1b1b"/>
<path d="M48.8 121.6l-4.2 .7" fill="none" stroke="#1b1b1b" stroke-width=".21"/>
<circle cx="48.8" cy="121.6" r=".35" fill="#1b1b1b"/>
<path d="M26.3 99.1l4.2 .7" fill="none" stroke="#1b1b1b" stroke-width=".21"/>
<circle cx="30.5" cy="99.8" r=".35" fill="#1b1b1b"/>
<path d="M104.3 185.6l.1 4.7" fill="none" stroke="#1b1b1b" stroke-width=".21"/>
<circle cx="104.3" cy="185.6" r=".35" fill="#1b1b1b"/>
<path d="M96.4 97.5l-2.8 3.2" fill="none" stroke="#1b1b1b" stroke-width=".21"/>
<circle cx="96.4" cy="97.5" r=".35" fill="#1b1b1b"/>
<path d="M74.5 190l-1.6 4.4" fill="none" stroke="#1b1b1b" stroke-width=".21"/>
<circle cx="74.5" cy="190" r=".35" fill="#1b1b1b"/>
<path d="M67.5 190.1l-1.8 4.2" fill="none" stroke="#1b1b1b" stroke-width=".21"/>
<circle cx="67.5" cy="190.1" r=".35" fill="#1b1b1b"/>
<path d="M69.5 105.4l-2.1 4.1" fill="none" stroke="#1b1b1b" stroke-width=".21"/>
<circle cx="69.5" cy="105.4" r=".35" fill="#1b1b1b"/>
<path d="M60 107l4.2 .5" fill="none" stroke="#1b1b1b" stroke-width=".21"/>
<circle cx="64.2" cy="107.5" r=".35" fill="#1b1b1b"/>
<g fill="none" stroke="#c4c7cc" stroke-width=".21">
<path d="M187 35.2h102M187 38.4h102M187 41.6h102M187 44.8h102M187 48h102M187 51.2h102M187 54.4h102M187 57.6h102M187 60.8h102M187 64h102M187 67.2h102M187 70.4h102"/>
<path d="M187 73.6h102M187 76.8h102"/>
</g>
<path d="M187 162h102v40h-102zM187 174h102M187 190h102M250.2 190v12" fill="none" stroke="#1b1b1b" stroke-width=".35"/>
<path d="M189 164h4v8h-4z" fill-rule="evenodd" fill="#f1c40f"/>
<text font-size="5.3" fill="#1b1b1b" x="19" y="17">Despiece explosionado · amplificador</text>
<text font-size="3.9" fill="#1b1b1b" x="195" y="169.5">Despiece: amplificador</text>
<g font-size="3.3" fill="#1b1b1b">
<text x="53.5" y="52.8">C1</text>
<text x="99.4" y="67">T3</text>
<text x="60.8" y="73.4">T1</text>
<text x="100.9" y="72.3">T5</text>
<text x="102.7" y="77.6">5</text>
<text x="57.5" y="87">T1</text>
<text x="28.9" y="90.7">T7</text>
<text x="29.7" y="95.8">3</text>
<text x="71.5" y="94.6">4</text>
<text x="22.1" y="99.9">T6</text>
<text x="55.7" y="107.9">T2</text>
<text x="90" y="103.7">T4</text>
<text x="50" y="112.5">T7</text>
<text x="64.5" y="112.5">T2</text>
<text x="72.7" y="110">2</text>
<text x="28.9" y="116.2">1</text>
<text x="148.9" y="114.6">C1</text>
<text x="40.3" y="123.9">T6</text>
<text x="50.7" y="125.8">3</text>
<text x="47.9" y="141.8">1</text>
<text x="70.1" y="157.3">T1</text>
<text x="95.1" y="161.4">T3</text>
<text x="58.6" y="165">T1</text>
<text x="110.5" y="166.2">T5</text>
<text x="99.8" y="172.3">5</text>
<text x="81.4" y="182.7">4</text>
<text x="62.9" y="197.3">T2</text>
<text x="70.3" y="197.4">T2</text>
<text x="75.9" y="195.3">2</text>
<text x="102.6" y="193.4">T4</text>
</g>
<g font-size="2.8" fill="#1b1b1b">
<text x="19" y="21">Cada pieza sale por el eje en que se monta; la línea de trazo y punto la devuelve a su sitio. El número es su marca en la hoja 1.</text>
<text x="187" y="30">LEYENDA</text>
</g>
<text font-size="2.5" fill="#b03030" x="190" y="179.5">No medir sobre esta hoja: para cortar, plantillas.pdf</text>
<g font-size="2.5" fill="#1b1b1b">
<text x="190" y="185">Escribiente · claude.automatas</text>
<text x="190" y="188.5">Grupo: amplificador · commit e96e892</text>
<text x="190" y="195">Plano G-AMP</text>
<text x="253.2" y="195">Escala varias, sin escala</text>
<text x="190" y="199">Cotas en mm · sistema europeo</text>
<text x="253.2" y="199">Hoja 2/7</text>
</g>
<g font-size="2.3" fill="#41464d">
<text x="187.6" y="34.3">N.º</text>
<text x="201.6" y="34.3">Qué es</text>
<text x="277.6" y="34.3">Cant.</text>
</g>
<g font-size="2.3" fill="#1b1b1b">
<text x="187.6" y="37.5">1</text>
<text x="187.6" y="40.7">2</text>
<text x="201.6" y="37.5">eje_pivote</text>
<text x="201.6" y="40.7">calzo_sector</text>
<text x="277.6" y="37.5">2</text>
<text x="277.6" y="40.7">2</text>
<text x="187.6" y="43.9">3</text>
<text x="187.6" y="47.1">4</text>
<text x="201.6" y="43.9">tambor</text>
<text x="201.6" y="47.1">sector</text>
<text x="277.6" y="43.9">2</text>
<text x="277.6" y="47.1">2</text>
<text x="187.6" y="50.3">5</text>
<text x="187.6" y="53.5">C1</text>
<text x="201.6" y="50.3">mordaza</text>
<text x="201.6" y="53.5">cinta_amplificador</text>
<text x="277.6" y="50.3">2</text>
<text x="277.6" y="53.5">2</text>
<text x="187.6" y="56.7">T1</text>
<text x="187.6" y="59.9">T2</text>
<text x="201.6" y="56.7">DIN 912 M3 × 16</text>
<text x="201.6" y="59.9">DIN 439 M3 (tuerca fina)</text>
<text x="277.6" y="56.7">4</text>
<text x="277.6" y="59.9">4</text>
<text x="187.6" y="63.1">T3</text>
<text x="201.6" y="63.1">DIN 912 M4 × 16</text>
<text x="277.6" y="63.1">2</text>
<text x="187.6" y="66.3">T4</text>
<text x="187.6" y="69.5">T5</text>
<text x="201.6" y="66.3">DIN 439 M4 (tuerca fina)</text>
<text x="201.6" y="69.5">DIN 913 M3 × 6, punta plana</text>
<text x="277.6" y="66.3">2</text>
<text x="277.6" y="69.5">2</text>
<text x="187.6" y="72.7">T6</text>
<text x="187.6" y="75.9">T7</text>
<text x="201.6" y="72.7">DIN 912 M2 × 3</text>
<text x="201.6" y="75.9">DIN 6799 para eje Ø10</text>
<text x="277.6" y="72.7">2</text>
<text x="277.6" y="75.9">2</text>
</g>
</svg>
